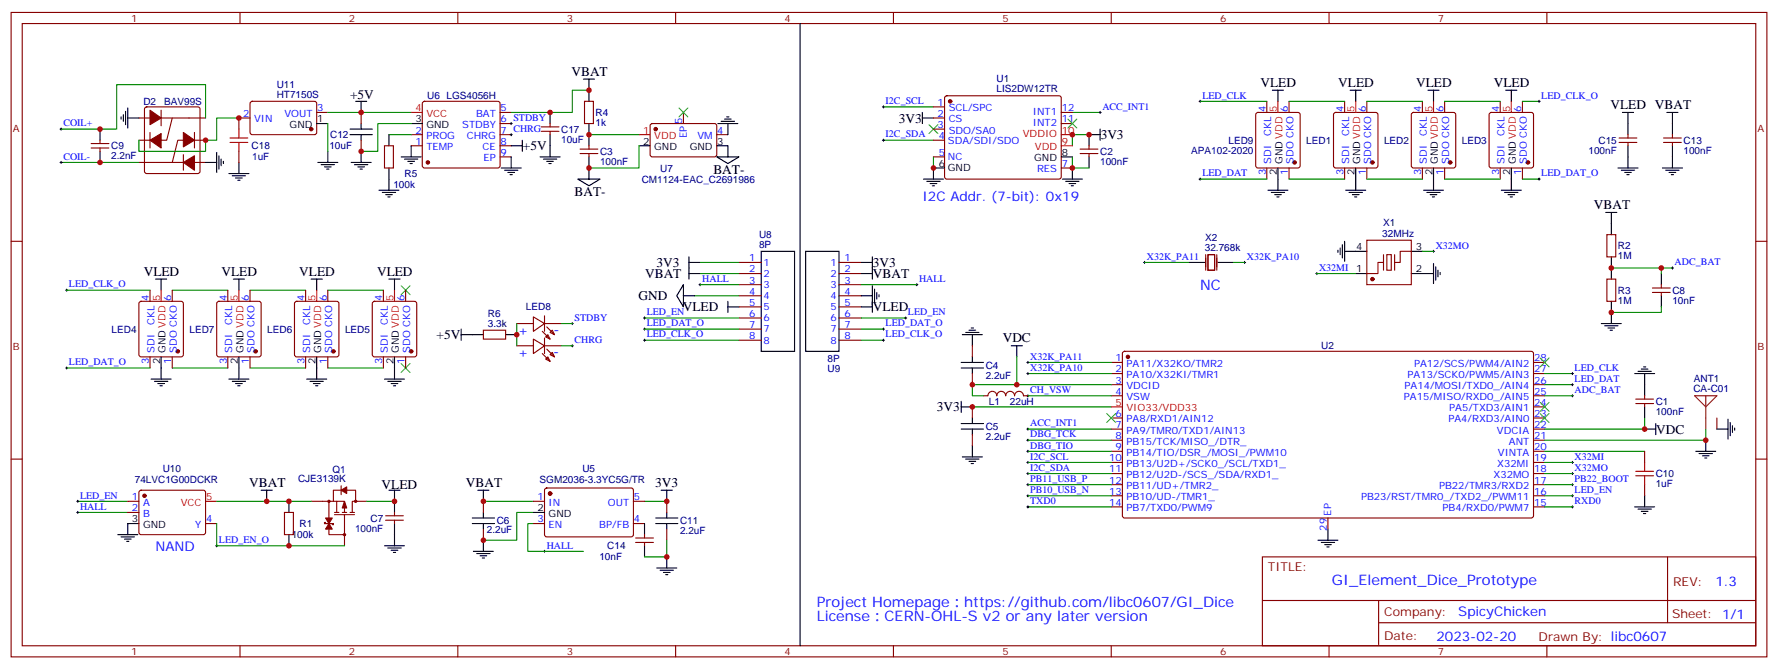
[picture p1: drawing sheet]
<svg xmlns="http://www.w3.org/2000/svg" width="564mm" height="212mm" viewBox="0 0 564 212" stroke-linecap="round" stroke-linejoin="round" font-family="sans-serif">
<g fill="none" stroke="#008700" stroke-width=".35">
<path d="M65.3 37.5v-10.6h-28.3v14.1h-17.6M75.8 37.5h-7v7h-3.5v3.5h-21.2v-3.5M104.1 35.7h26.4M104.1 39.2v8.8M130.5 39.2h-10.6v8.8h-5.2M187 28.6h-5.3v7.1h-19.4M280.5 33.9h15.8M340.4 35.7h8.8M381 32.2h21.2M409.2 32.2h17.7M433.9 32.2h17.7M458.6 32.2h17.6"/>
<path d="M483.3 32.2h5.3M19.4 51.6h24.7M123.5 42.8h7M187 42.8h15.8M202.8 46.3v7h-15.8M280.5 44.5h15.8M296.3 49.8v3.5M340.4 49.8v3.5h5.3M345.7 42.8h-5.3v3.5M381 56.9h21.2M409.2 56.9h17.7M433.9 56.9h17.7"/>
<path d="M458.6 56.9h17.6M483.3 56.9h5.3M451.6 79.8h3.5M21.2 92.1h26.4M54.7 92.1h17.6M79.4 92.1h17.6M104.1 92.1h17.6M220.5 93.9h14.1M222.2 83.3h12.4M222.2 86.9h12.4M222.2 90.4h12.4M273.4 90.4h17.6"/>
<path d="M363.4 83.3h14.1M391.6 83.3h3.5M418 86.9h12.4M511.5 85.1h15.9v1.8M527.4 97.4v1.8h-15.9M527.4 85.1h3.5M21.2 116.8h26.4M54.7 116.8h17.6M79.4 116.8h17.6M104.1 116.8h17.6M164 102.7v7.1M178.2 109.8h3.5"/>
<path d="M178.2 102.7h3.5M204.6 108h30M204.6 104.5h30M204.6 101h30M273.4 108h7.1M273.4 104.5h7.1M273.4 101h14.1M322.8 113.3v8.8M326.3 118.6h26.5M326.3 115.1h26.5M490.4 118.6h8.8M308.7 129.2h44.1"/>
<path d="M326.3 139.8h26.5M326.3 125.7h26.5M326.3 136.2h26.5M352.8 122.1h-44.1v3.6h3.5M490.4 125.7h8.8M490.4 122.1h8.8M522.1 132.7v3.5h-31.7M541.5 136.2v3.6h-51.1M24.7 159.2h15.9M68.8 159.2h30M116.4 159.2h8.8M153.5 159.2h15.8"/>
<path d="M204.6 159.2h7.1M326.3 153.9h26.5M326.3 157.4h26.5M326.3 146.8h26.5M326.3 150.4h26.5M326.3 143.3h26.5M490.4 153.9h8.8M490.4 157.4h8.8M490.4 146.8h8.8M490.4 150.4h8.8M490.4 143.3h31.7M24.7 162.7h15.9"/>
<path d="M68.8 166.2v7.1h40.6M169.3 166.2h-1.7v8.8h17.6M169.3 162.7h-5.3v8.8h-10.5M211.7 171.5v5.3h-7.1M326.3 160.9h26.5M490.4 160.9h8.8"/>
</g>
<g fill="none" stroke="#3c3" stroke-width=".35">
<path d="M215.5 34.3l2.9 2.8M218.4 34.3l-2.9 2.8M294.9 39.6l2.8 2.8M297.7 39.6l-2.8 2.8M339 37.8l2.8 2.8M341.8 37.8l-2.8 2.8M127.4 90.7l2.8 2.9M130.2 90.7l-2.8 2.9M127.4 115.4l2.8 2.9M130.2 115.4l-2.8 2.9M488.9 113.7l2.9 2.8M491.8 113.7l-2.9 2.8"/>
<path d="M351.4 131.3l2.8 2.8M354.2 131.3l-2.8 2.8M488.9 131.3l2.9 2.8M488.9 127.8l2.9 2.8M491.8 131.3l-2.9 2.8M491.8 127.8l-2.9 2.8"/>
</g>
<g fill="none" stroke="#000" stroke-width=".32">
<path d="M161.9 39.2h.7M162.3 38.9v.7M280.1 33.9h.7M280.5 33.6v.7M348.9 35.7h.7M349.2 35.3v.8M380.6 32.2h.8M381 31.8v.7M488.2 32.2h.7M488.6 31.8v.7M19 41h.8M19 51.6h.8"/>
<path d="M19.4 40.6v.7M19.4 51.2v.7M161.9 42.8h.7M162.3 42.4v.7M280.1 44.5h.7M280.5 44.2v.7M380.6 56.9h.8M381 56.5v.7M488.2 56.9h.7M488.6 56.5v.7M454.7 79.8h.7M455.1 79.4v.8"/>
<path d="M20.8 92.1h.7M21.2 91.8v.7M221.9 90.4h.7M222.2 90v.7M290.7 90.4h.7M291 90v.7M363 83.3h.7M363.4 83v.7M394.8 83.3h.7M395.1 83v.7M417.7 86.9h.7M418 86.5v.7"/>
<path d="M530.6 85.1h.7M530.9 84.7v.7M20.8 116.8h.7M21.2 116.5v.7M181.3 102.7h.7M181.3 109.8h.7M181.7 102.4v.7M181.7 109.4v.7M204.3 104.5h.7M204.3 101h.7M204.3 108h.7M204.6 100.6v.7"/>
<path d="M204.6 104.1v.7M204.6 107.7v.7M280.1 104.5h.7M280.1 108h.7M280.5 104.1v.7M280.5 107.7v.7M287.2 101h.7M287.5 100.6v.7M326 118.6h.7M326 115.1h.7M326.3 114.7v.7M326.3 118.3v.7"/>
<path d="M498.8 118.6h.7M499.2 118.3v.7M326 139.8h.7M326 125.7h.7M326 136.2h.7M326.3 125.3v.7M326.3 135.9v.7M326.3 139.4v.7M498.8 125.7h.7M498.8 122.1h.7M499.2 121.8v.7M499.2 125.3v.7"/>
<path d="M24.3 159.2h.7M24.7 158.8v.7M326 153.9h.7M326 157.4h.7M326 146.8h.7M326 150.4h.7M326 143.3h.7M326.3 142.9v.8M326.3 146.5v.7M326.3 150v.7M326.3 153.5v.7M326.3 157.1v.7"/>
<path d="M498.8 153.9h.7M498.8 157.4h.7M498.8 146.8h.7M498.8 150.4h.7M499.2 146.5v.7M499.2 150v.7M499.2 153.5v.7M499.2 157.1v.7M24.3 162.7h.7M24.7 162.3v.8M68.4 173.3h.7M68.8 172.9v.7"/>
<path d="M172.5 175h.7M172.9 174.7v.7M326 160.9h.7M326.3 160.6v.7M498.8 160.9h.7M499.2 160.6v.7"/>
</g>
<g fill="none" stroke="#000" stroke-width=".35">
<path d="M254 7.5v197.5M38.5 37.1v.7M39.2 36.4v2.1M39.9 35.3v4.3M40.6 37.5h3.5M40.6 34.3v6.3M100.5 39.2h3.6M112.9 32.2h3.5M114.7 32.2v3.5M114.7 39.2v1.8M130.5 39.2h3.6M174.6 35.7v3.5"/>
<path d="M185.2 25.1h3.5M187 25.1v7.1M187 39.2v7.1M227.9 39.2h6.3M229 38.5h4.2M230 37.8h2.1M230.7 37.1h.7M231.1 39.2v3.6M292.8 37.5h3.5M292.8 35.7v3.5M403.9 28.6h3.6M405.7 28.6v3.6"/>
<path d="M428.6 28.6h3.6M430.4 28.6v3.6M453.3 28.6h3.5M455.1 28.6v3.6M478 28.6h3.5M479.8 28.6v3.6M515.1 35.7h3.5M516.8 35.7v7.1M529.2 35.7h3.5M530.9 35.7v7.1M31.7 41v3.5M31.7 48v3.6"/>
<path d="M65.3 51.6h3.5M68.8 48.4v6.4M69.5 49.5v4.2M70.2 50.5v2.1M70.9 51.2v.7M72.7 55.1h6.3M73.7 55.8h4.3M74.8 56.5h2.1M75.5 57.2h.7M75.8 51.6v3.5M100.9 51.6h6.3M102 52.3h4.2"/>
<path d="M103 53h2.1M103.7 53.7h.7M104.1 48v3.6M111.1 42.8h7.1M111.1 41h7.1M111.5 51.6h6.3M112.5 52.3h4.3M113.6 53h2.1M114.3 53.7h.7M114.7 42.8v1.7M114.7 48v3.6M123.5 42.8v3.5"/>
<path d="M123.5 53.3v7.1M127.4 49.8h6.3M128.4 50.5h4.2M129.5 51.2h2.1M130.2 51.9h.7M130.5 46.3v3.5M159.1 53.3h6.4M160.2 54h4.2M161.2 54.8h2.1M161.9 55.5h.7M162.3 46.3h3.5M162.3 49.8v3.5"/>
<path d="M165.8 44.5v3.5M171.4 49.8h6.4M172.5 50.5h4.2M173.6 51.2h2.1M174.3 51.9h.7M174.6 42.8v7M183.4 56.9h7.1l-3.5 2.1zM187 49.8v7.1M202.8 46.3h3.6M227.5 49.8h7.1l-3.5 2.1zM227.5 46.3h3.6v3.5M293.2 56.9h6.3"/>
<path d="M294.2 57.6h4.2M295.3 58.3h2.1M296 59h.7M299.9 53.3h-3.6v3.6M336.9 49.8h3.5M337.3 56.9h6.3M338.3 57.6h4.2M339.4 58.3h2.1M340.1 59h.7M340.4 53.3v3.6M345.7 49.8v3.5M349.2 42.8h-3.5v3.5"/>
<path d="M349.2 41v3.5M405.7 53.3v7.1M430.4 53.3v7.1M455.1 53.3v7.1M479.8 53.3v7.1M513.6 53.3h6.4M514.7 54h4.2M515.8 54.8h2.1M516.5 55.5h.7M516.8 46.3v7M527.8 53.3h6.3M528.8 54h4.2"/>
<path d="M529.9 54.8h2.1M530.6 55.5h.7M530.9 46.3v7M120.3 60.4h6.3M121.4 61.1h4.2M122.4 61.8h2.1M123.1 62.5h.7M241.7 79.8h10.5v31.7h-10.5zM255.8 79.8h10.5v31.7h-10.5zM402.5 60.4h6.4M403.6 61.1h4.2M404.6 61.8h2.2"/>
<path d="M405.3 62.5h.7M424.7 79.4v.8M425.4 78.7v2.2M426.2 77.7v4.2M426.9 79.8h7M426.9 76.6v6.4M427.2 60.4h6.4M428.3 61.1h4.2M429.3 61.8h2.1M430 62.5h.7M448 79.8h3.6M451.9 60.4h6.4"/>
<path d="M453 61.1h4.2M454 61.8h2.1M454.7 62.5h.7M476.6 60.4h6.4M477.7 61.1h4.2M478.7 61.8h2.1M479.4 62.5h.7M509.8 67.5h3.5M511.5 67.5v7M49.4 88.6h3.5M51.2 88.6v3.5M74.1 88.6h3.5"/>
<path d="M75.8 88.6v3.5M98.8 88.6h3.5M100.5 88.6v3.5M123.5 88.6h3.5M125.2 88.6v3.5M217 90.4v7l-2.2-3.5zM217 93.9h3.5M218.7 83.3h3.5M218.7 86.9h3.5M218.7 81.6v7M231.1 97.4h3.5M231.1 95.7v3.5"/>
<path d="M273.4 83.3h3.5M273.4 86.9h3.5M273.4 97.4h3.5M273.4 93.9h3.5M276.9 81.6v7M276.9 90.7v8.5M277.6 91.8v4.2M278.3 92.9v2.1M279 93.6v.7M377.5 83.3h4.9M386.6 83.3h5M430.4 86.9h3.5"/>
<path d="M448 86.9h7.1M455.1 83.7v6.3M455.8 84.7v4.3M456.5 85.8v2.1M457.2 86.5v.7M511.5 81.6v7M511.5 95.7v7M527.4 86.9v3.5M527.4 93.9v3.5M51.2 113.3v7.1M75.8 113.3v7.1M100.5 113.3v7.1"/>
<path d="M125.2 113.3v7.1M146.4 106.3h7.1M146.4 104.5v3.5M160.5 106.3h3.5M305.2 116.8h7M305.2 115.1h7M305.5 106.3h6.4M306.6 105.6h4.2M307.6 104.8h2.1M308.3 104.1h.7M308.7 106.3v3.5M308.7 113.3v1.8"/>
<path d="M308.7 116.8v1.8M321 109.8h3.6M322.8 109.8v3.5M508.4 102.7h6.3M509.4 103.4h4.2M510.5 104.1h2.1M511.2 104.8h.7M518.9 118.6h6.4M520 117.9h4.2M521.1 117.2h2.1M521.8 116.5h.7M522.1 118.6v7.1"/>
<path d="M48 120.4h6.3M49 121.1h4.3M50.1 121.8h2.1M50.8 122.5h.7M72.7 120.4h6.3M73.7 121.1h4.3M74.8 121.8h2.1M75.5 122.5h.7M97.4 120.4h6.3M98.4 121.1h4.3M99.5 121.8h2.1M100.2 122.5h.7"/>
<path d="M122.1 120.4h6.3M123.1 121.1h4.3M124.2 121.8h2.1M124.9 122.5h.7M305.2 136.2h7M305.2 129.2h3.5M305.2 127.4v3.6M305.2 134.5h7M308.7 132.7v1.8M308.7 136.2v1.8M522.1 129.2v3.5M522.1 136.2h3.5"/>
<path d="M525.6 134.5v3.5M541.5 139.8v3.5M545 136.2h3.6M548.6 133.1v6.3M549.3 134.1v4.3M550 135.2v2.1M550.7 135.9v.7M82.9 155.6h3.5M84.7 155.6v3.6M91.7 159.2v3.5M123.5 155.6h3.5M125.2 155.6v7.1"/>
<path d="M151.7 155.6h3.5M153.5 155.6v3.6M209.9 155.6h3.5M211.7 155.6v3.6M305.5 145.1h6.4M306.6 145.8h4.2M307.6 146.5h2.1M308.3 147.2h.7M308.7 141.5v3.6M522.1 157.4v3.5M538.3 143.3h6.4M539.4 144h4.2"/>
<path d="M540.5 144.7h2.1M541.2 145.4h.7M37.4 169.8h6.3M38.5 170.5h4.2M39.5 171.2h2.1M40.2 171.9h.7M44.1 166.2h-3.5v3.6M91.7 169.8v3.5M122.1 173.3h6.3M123.1 174h4.3M124.2 174.7h2.1M124.9 175.4h.7"/>
<path d="M125.2 166.2v7.1M149.9 166.2h7.1M149.9 164.5h7.1M150.3 175h6.3M151.3 175.8h4.3M152.4 176.5h2.1M153.1 177.2h.7M153.5 162.7v1.8M153.5 166.2v1.8M153.5 171.5v3.5M169.3 162.7h3.6M204.6 166.2v3.6"/>
<path d="M204.6 173.3v3.5M208.1 166.2h7.1M208.1 164.5h7.1M211.7 162.7v1.8M211.7 166.2v1.8M211.7 176.8v3.5M418.4 171.5h6.3M419.5 172.2h4.2M420.5 172.9h2.1M421.2 173.6h.7M421.6 168v3.5M518.9 160.9h6.4"/>
<path d="M520 161.6h4.2M521.1 162.3h2.1M521.8 163.1h.7M208.5 180.3h6.3M209.5 181h4.3M210.6 181.8h2.1M211.3 182.5h.7"/>
</g>
<g fill="none" stroke="#870000" stroke-width=".35">
<path d="M3.5 4h557.4v204.6h-557.4zM7.1 7.5h550.3v197.5h-550.3zM76.2 4v3.5M145.3 4v3.5M214.5 4v3.5M283.6 4v3.5M352.8 4v3.5M421.9 4v3.5M491.1 4v3.5M44.1 37.5h5.3M46.1 34.1l.5-.2h16.2l.5 .2 .2 .5v19.8l-.2 .5-.5 .2h-16.2l-.5-.2-.2-.5v-19.8zM51.2 37.5h14.1"/>
<path d="M51.2 35v4.9M54.7 37.5l-1.8 7h-1.7M79.4 37.5h-3.6v3.5M79.6 32.4l.5-.2h20l.4 .7v9.4l-.7 .5-20-.1-.4-.6v-9.2zM100.5 35.7h3.6M114.7 35.7v3.5M134.3 32.4l.5-.2h23.2l.5 .2 .2 .5v19.7l-.2 .5-.5 .2h-23.2l-.5-.2-.2-.5v-19.7zM158.7 39.2h3.6M158.7 35.7h3.6M174.6 39.2v1.1M185.6 32.2h2.8v7h-2.8zM206.6 39.4l.5-.2 20 .1 .4 .6v9.5l-.7 .4-20-.1-.4-.6v-9.2z"/>
<path d="M217 35.7v3.5M296.3 33.9h3.6M296.3 37.5h3.6M300.1 30.6l.5-.2h35.6l.5 .2 .2 .5-.1 25.3-.6 .5-35.9-.1-.4-.6v-25.1zM336.9 39.2h3.5M336.9 35.7h3.5M398.9 35.9l.4-.2h12.7l.5 .2 .2 .5v16.2l-.2 .5-.5 .2h-12.7l-.5-.2-.2-.5v-16.2zM402.2 32.2v3.5M409.2 32.2v3.5M423.6 35.9l.4-.2h12.7l.5 .2 .2 .5v16.2l-.2 .5-.5 .2h-12.7l-.5-.2-.2-.5v-16.2zM426.9 32.2v3.5M433.9 32.2v3.5"/>
<path d="M448.3 35.9l.4-.2h12.7l.5 .2 .2 .5v16.2l-.2 .5-.5 .2h-12.7l-.5-.2-.2-.5v-16.2zM451.6 32.2v3.5M458.6 32.2v3.5M473 35.9l.4-.2h12.7l.5 .2 .2 .5v16.2l-.2 .5-.5 .2h-12.7l-.5-.2-.2-.5v-16.2zM476.2 32.2v3.5M483.3 32.2v3.5M28.9 47h5.7M28.9 45.6h5.7M31.7 44.5v1.1M31.7 47v1M44.1 44.5h5.3M44.1 51.6h14.1"/>
<path d="M47.6 42.1v4.9M58.2 49.1v4.9M58.6 44.5h-2.2l-1.7 7.1M60 44.5h5.3M60 51.6h5.3M61.7 42.1v4.9M75.8 48v3.6M114.7 44.5v3.5M122.1 46.3h2.8v7h-2.8zM130.5 42.8h3.6M130.5 46.3h3.6M158.7 49.8h3.6"/>
<path d="M158.7 42.8h3.6M158.7 46.3h3.6M171.8 41.7h5.6M171.8 40.3h5.6M174.6 41.7v1.1M184.1 48.8h5.7M184.1 47.3h5.7M187 46.3v1M187 48.8v1M227.5 42.8h3.6M296.3 41h3.6M296.3 44.5h3.6"/>
<path d="M296.3 49.8h3.6M336.9 53.3h3.5M342.9 48.8h5.6M342.9 47.3h5.6M345.7 46.3v1M345.7 48.8v1M402.2 53.3v3.6M409.2 53.3v3.6M426.9 53.3v3.6M433.9 53.3v3.6M451.6 53.3v3.6M458.6 53.3v3.6"/>
<path d="M476.2 53.3v3.6M483.3 53.3v3.6M514 45.2h5.6M514 43.8h5.6M516.8 42.8v1M516.8 45.2v1.1M528.1 45.2h5.7M528.1 43.8h5.7M530.9 42.8v1M530.9 45.2v1.1M3.5 76.6h3.6M433.9 76.3h14.1v14.1h-14.1z"/>
<path d="M448 79.8h-3.5v3.5h-1.8M510.1 74.5h2.8v7.1h-2.8zM557.4 76.6h3.5M44.3 95.9l.5-.2h12.7l.5 .2 .2 .5v16.2l-.2 .5-.5 .2h-12.7l-.5-.2-.2-.5v-16.2zM47.6 92.1v3.6M54.7 92.1v3.6M69 95.9l.5-.2h12.7l.5 .2 .2 .5v16.2l-.2 .5-.5 .2h-12.7l-.5-.2-.2-.5v-16.2zM72.3 92.1v3.6M79.4 92.1v3.6M93.7 95.9l.5-.2h12.7l.5 .2 .2 .5v16.2l-.2 .5-.5 .2h-12.7l-.5-.2-.2-.5v-16.2zM97 92.1v3.6M104.1 92.1v3.6"/>
<path d="M118.4 95.9l.5-.2h12.7l.5 .2 .2 .5v16.2l-.2 .5-.5 .2h-12.7l-.5-.2-.2-.5v-16.2zM121.7 92.1v3.6M128.8 92.1v3.6M234.6 83.3h7.1M234.6 86.9h7.1M234.6 90.4h7.1M234.6 93.9h7.1M234.6 97.4h7.1M266.3 83.3h7.1M266.3 86.9h7.1M266.3 90.4h7.1M266.3 93.9h7.1"/>
<path d="M266.3 97.4h7.1M382.8 80.9v4.9M383.5 80.9h2.1v4.9h-2.1zM386.3 80.9v4.9M439.2 83.3h-1.8v3.6h-3.5M440.3 80.9h1.4v4.9h-1.4zM510.1 88.6h2.8v7.1h-2.8zM524.6 92.9h5.6M524.6 91.4h5.6M527.4 90.4v1M527.4 92.9v1M47.6 113.3v3.5"/>
<path d="M54.7 113.3v3.5M72.3 113.3v3.5M79.4 113.3v3.5M97 113.3v3.5M104.1 113.3v3.5M121.7 113.3v3.5M128.8 113.3v3.5M153.5 104.8h7v2.9h-7zM164 109.8h5.3M164 102.7h5.3M169.3 107.7l3.6 2.1-3.6 2.5zM169.3 100.6l3.6 2.1-3.6 2.5z"/>
<path d="M172.2 112.3l2.4 2.4M172.2 105.2l2.4 2.5M172.9 109.8h5.3M172.9 100.3v4.9M172.9 107.3v5M172.9 102.7h5.3M173.2 114l.7-.7 .7 1.4zM173.2 107l.7-.7 .7 1.4zM173.6 110.8l2.4 2.5M173.6 103.8l2.4 2.5M174.6 112.6l.7-.7 .7 1.4zM174.6 105.6l.7-.8 .7 1.5z"/>
<path d="M234.6 101h7.1M234.6 104.5h7.1M234.6 108h7.1M266.3 101h7.1M266.3 104.5h7.1M266.3 108h7.1M308.7 109.8v3.5M308.7 118.6v3.5M352.8 115.1h3.5M352.8 118.6h3.5M356.5 111.8l.5-.3 129.4 .1 .4 .7v51.7l-.7 .5-129.4-.1-.4-.6v-51.5zM486.8 115.1h3.6"/>
<path d="M486.8 118.6h3.6M308.7 129.2v3.5M308.7 138v3.5M312.2 125.7h1.4a1.41 1.41 0 0 1 1.4-1.5 1.41 1.41 0 0 1 1.4 1.5 1.41 1.41 0 0 1 1.5-1.5 1.41 1.41 0 0 1 1.4 1.5 1.41 1.41 0 0 1 1.4-1.5 1.41 1.41 0 0 1 1.4 1.5 1.41 1.41 0 0 1 1.4-1.5 1.41 1.41 0 0 1 1.4 1.5h1.4M352.8 122.1h3.5M352.8 125.7h3.5M352.8 132.7h3.5M352.8 136.2h3.5M352.8 139.8h3.5M486.8 122.1h3.6M486.8 125.7h3.6M486.8 129.2h3.6"/>
<path d="M486.8 132.7h3.6M486.8 136.2h3.6M486.8 139.8h3.6M519.3 128.1h5.6M519.3 126.7h5.6M522.1 125.7v1M522.1 128.1v1.1M538 125.7h7M541.5 125.7v3.5M545 132.7v3.5M3.5 145.8h3.6M40.6 159.2h3.5"/>
<path d="M44.3 155.9l.5-.3 20 .1 .5 .7-.1 12.9-.6 .5-20.1-.1-.4-.6v-12.7zM98.8 159.2h7M104.4 159.2v10.6h5M106.9 159.2v3.5M108.3 155.6h-2.5v3.6h3.6v3.5M108.3 154.2v2.9M110.1 155.6h2.8v3.6h-1.1v3.5M112.9 159.2h3.5M153.5 159.2v3.5M169.3 159.2h3.6M173.1 155.1l.5-.2 27.1 .1 .4 .6-.1 14.4-.6 .5-27.1-.1-.4-.6v-14.2zM201.1 159.2h3.5"/>
<path d="M211.7 159.2v3.5M352.8 143.3h3.5M352.8 146.8h3.5M352.8 150.4h3.5M352.8 153.9h3.5M352.8 157.4h3.5M486.8 143.3h3.6M486.8 146.8h3.6M486.8 150.4h3.6M486.8 153.9h3.6M486.8 157.4h3.6M522.1 143.3v3.5"/>
<path d="M522.1 153.9v3.5M557.4 145.8h3.5M40.6 162.7h3.5M65.3 166.2h3.5M90.3 162.7h2.8v7.1h-2.8zM103.4 165.9h-.4v.3h2.8v.4h-.3M106.2 162.7h1.4M106.2 163.4h6.3M108.7 162.7h1.4M109.4 163.4v9.9M111.1 162.7h1.4M122.4 165.2h5.7"/>
<path d="M122.4 163.8h5.7M125.2 162.7v1.1M125.2 165.2v1M153.5 168v3.5M169.3 166.2h3.6M201.1 166.2h3.5M201.8 172.2h5.6M201.8 170.8h5.6M204.6 169.8v1M204.6 172.2v1.1M211.7 168v3.5M352.8 160.9h3.5"/>
<path d="M400.8 176.8h156.6v28.2h-156.6zM421.6 164.5v3.5M486.8 160.9h3.6M529.4 176.8v20.9M400.8 190.7h156.5M437.7 197.7h119.6M437.7 190.7v14.1M76.2 205v3.6M145.3 205v3.6M214.5 205v3.6M283.6 205v3.6M352.8 205v3.6"/>
<path d="M421.9 205v3.6M491.1 205v3.6"/>
<circle cx="104.4" cy="159.2" r=".35"/>
<circle cx="112.9" cy="159.2" r=".35"/>
<circle cx="109.4" cy="169.8" r=".35"/>
</g>
<g fill="#870000" stroke="#870000" stroke-width=".35">
<path d="M58.2 51.6l3.5-2.1v4.5z"/>
<path d="M58.2 42.1l3.5 2.4-3.5 2.1z"/>
<path d="M47.6 44.5l3.6-2.1v4.6z"/>
<path d="M47.6 35l3.6 2.5-3.6 2.1z"/>
<path d="M109.4 159.2l.7 2.1h-1.4z"/>
<path d="M108.3 155.6l1.8-1v2.1z"/>
<path d="M103.4 164.5h2.1l-1.1 1.7z"/>
<path d="M104.4 166.2l1.1 1.8h-2.1z"/>
<circle cx="301.6" cy="32.2" r=".53"/>
<circle cx="358.1" cy="113.3" r=".53"/>
<circle cx="435.7" cy="88.6" r=".53"/>
<circle cx="411" cy="51.6" r=".53"/>
<circle cx="435.7" cy="51.6" r=".53"/>
<circle cx="460.4" cy="51.6" r=".53"/>
<circle cx="485.1" cy="51.6" r=".53"/>
<circle cx="81.1" cy="111.5" r=".53"/>
<circle cx="105.8" cy="111.5" r=".53"/>
<circle cx="130.5" cy="111.5" r=".53"/>
<circle cx="56.4" cy="111.5" r=".53"/>
<circle cx="45.9" cy="157.4" r=".53"/>
<circle cx="208.1" cy="41" r=".53"/>
<circle cx="135.8" cy="51.6" r=".53"/>
<circle cx="98.8" cy="41" r=".53"/>
<circle cx="174.6" cy="156.7" r=".53"/>
</g>
<g fill="none" stroke="#f00" stroke-width=".35">
<path d="M130.5 35.7h3.6M405.7 32.2v3.5M430.4 32.2v3.5M455.1 32.2v3.5M479.8 32.2v3.5M202.8 42.8h3.6M336.9 46.3h3.5M336.9 42.8h3.5M51.2 92.1v3.6M75.8 92.1v3.6M100.5 92.1v3.6M125.2 92.1v3.6"/>
<path d="M352.8 129.2h3.5M65.3 159.2h3.5"/>
</g>
<path d="M439.2 80.9v4.9M442.7 80.9v4.9" fill="none" stroke="#871200" stroke-width=".35"/>
<path d="M73 45.2h5.7M73 43.8h5.7M75.8 41v2.8M75.8 45.2v2.8M519.3 151.1h5.6M519.3 149.6h5.6M522.1 146.8v2.8M522.1 151.1v2.8" fill="none" stroke="#a10000" stroke-width=".35"/>
<path d="M538 125.7l3.5 3.5M541.5 129.2v7M545 125.7l-3.5 3.5" fill="none" stroke="#8c2424" stroke-width=".35"/>
<g fill="#c00">
<circle cx="296.3" cy="53.3" r=".88"/>
<circle cx="340.4" cy="42.8" r=".88"/>
<circle cx="340.4" cy="53.3" r=".88"/>
<circle cx="322.8" cy="122.1" r=".88"/>
<circle cx="527.4" cy="85.1" r=".88"/>
<circle cx="345.7" cy="42.8" r=".88"/>
<circle cx="308.7" cy="122.1" r=".88"/>
<circle cx="308.7" cy="129.2" r=".88"/>
<circle cx="522.1" cy="136.2" r=".88"/>
<circle cx="511.5" cy="85.1" r=".88"/>
<circle cx="511.5" cy="99.2" r=".88"/>
<circle cx="187" cy="42.8" r=".88"/>
<circle cx="114.7" cy="35.7" r=".88"/>
<circle cx="114.7" cy="48" r=".88"/>
<circle cx="174.6" cy="35.7" r=".88"/>
<circle cx="187" cy="28.6" r=".88"/>
<circle cx="153.5" cy="159.2" r=".88"/>
<circle cx="153.5" cy="171.5" r=".88"/>
<circle cx="211.7" cy="159.2" r=".88"/>
<circle cx="75.8" cy="37.5" r=".88"/>
<circle cx="65.3" cy="44.5" r=".88"/>
<circle cx="31.8" cy="51.6" r=".88"/>
<circle cx="31.8" cy="41" r=".88"/>
<circle cx="541.5" cy="139.8" r=".88"/>
<circle cx="125.2" cy="159.2" r=".88"/>
<circle cx="211.7" cy="176.8" r=".88"/>
<circle cx="164" cy="106.3" r=".88"/>
<circle cx="187" cy="53.3" r=".88"/>
<circle cx="91.7" cy="159.2" r=".88"/>
<circle cx="84.7" cy="159.2" r=".88"/>
<circle cx="91.7" cy="173.3" r=".88"/>
</g>
<g font-size="4.6" fill="#00f">
<text x="381" y="92.1">NC</text>
<text x="422.8" y="185.8">GI_Element_Dice_Prototype</text>
<text x="259.3" y="192.7">Project Homepage：https://github.com/libc0607/GI_Dice</text>
<text x="259.3" y="197.3">License：CERN-OHL-S v2 or any later version</text>
</g>
<g font-size="4.2">
<text x="181.4" y="24">VBAT</text>
<text x="400.2" y="27.5">VLED</text>
<text x="424.9" y="27.5">VLED</text>
<text x="449.6" y="27.5">VLED</text>
<text x="474.2" y="27.5">VLED</text>
<text x="111.1" y="31.5">+5V</text>
<text x="511.3" y="34.6">VLED VBAT</text>
<text x="285.3" y="38.9">3V3</text>
<text x="166" y="47.7">+5V</text>
<text x="349.4" y="44.2">3V3</text>
<text x="226.5" y="55.1">BAT-</text>
<text x="182.4" y="62.2">BAT-</text>
<text x="506" y="66.4">VBAT</text>
<text x="45.6" y="87.5">VLED</text>
<text x="70.3" y="87.5">VLED</text>
<text x="95" y="87.5">VLED</text>
<text x="119.7" y="87.5">VLED</text>
<text x="204.8" y="88.3">VBAT</text>
<text x="208.4" y="84.8">3V3</text>
<text x="277.1" y="84.8">3V3</text>
<text x="277.1" y="88.3">VBAT</text>
<text x="202.7" y="95.3">GND</text>
<text x="216.8" y="98.8">VLED</text>
<text x="277.1" y="98.9">VLED</text>
<text x="138.6" y="107.7">+5V</text>
<text x="318.3" y="108.7">VDC</text>
<text x="297.4" y="130.6">3V3</text>
<text x="525.8" y="137.7">VDC</text>
<text x="79.1" y="154.6">VBAT</text>
<text x="121.2" y="155.3">VLED</text>
<text x="147.9" y="154.6">VBAT</text>
<text x="208" y="154.6">3V3</text>
</g>
<g font-size="4.2" fill="#00f">
<text x="292.8" y="63.9">I2C Addr. (7-bit): 0x19</text>
<text x="164.4" y="106.4">+</text>
<text x="175.7" y="106">-</text>
<text x="164.4" y="113.4">+</text>
<text x="175.7" y="113">-</text>
<text x="49.4" y="175">NAND</text>
<text x="544.6" y="186.1">1.3</text>
<text x="462.9" y="195.6">SpicyChicken</text>
<text x="456" y="203.4">2023-02-20</text>
</g>
<g font-size="3.9" fill="#800">
<text x="402.5" y="181.4">TITLE:</text>
<text x="531.1" y="186.1">REV:</text>
<text x="439.4" y="195.6">Company:</text>
<text x="530.8" y="196.2">Sheet: 1/1</text>
<text x="439.4" y="203.3">Date:</text>
<text x="488.5" y="203.4">Drawn By: libc0607</text>
</g>
<g font-size="3.2" fill="#800">
<text x="41.6" y="6.9">1</text>
<text x="110.8" y="6.9">2</text>
<text x="179.9" y="6.9">3</text>
<text x="249.1" y="6.9">4</text>
<text x="318.2" y="6.9">5</text>
<text x="387.3" y="6.9">6</text>
<text x="456.5" y="6.9">7</text>
<text x="4.1" y="42.1">A</text>
<text x="557.9" y="42.1">A</text>
<text x="4.1" y="111.2">B</text>
<text x="557.9" y="111.2">B</text>
<text x="41.6" y="208">1</text>
<text x="110.8" y="208">2</text>
<text x="179.9" y="208">3</text>
<text x="249.1" y="208">4</text>
<text x="318.2" y="208">5</text>
<text x="387.3" y="208">6</text>
<text x="456.5" y="208">7</text>
</g>
<g font-size="3.2" fill="#000080">
<text x="87.9" y="27.9">U11</text>
<text x="316.3" y="29.2">LIS2DW12TR</text>
<text x="316.3" y="26">U1</text>
<text x="45.5" y="33.3">D2</text>
<text x="52.1" y="33.3">BAV99S</text>
<text x="87.9" y="31.1">HT7150S</text>
<text x="135.6" y="31.6">U6 LGS4056H</text>
<text x="189.1" y="40">1k</text>
<text x="189.1" y="36.8">R4</text>
<text x="35.3" y="47.4">C9</text>
<text x="79.9" y="47.4">C18</text>
<text x="104.6" y="47.5">10uF</text>
<text x="104.8" y="43.9">C12</text>
<text x="178.2" y="45.3">10uF</text>
<text x="178.2" y="42.1">C17</text>
<text x="390" y="45.7">LED9</text>
<text x="414.7" y="45.7">LED1</text>
<text x="439.4" y="45.7">LED2</text>
<text x="464.1" y="45.7">LED3</text>
<text x="507.5" y="45.7">C15</text>
<text x="534.5" y="45.7">C13</text>
<text x="35.3" y="50.6">2.2nF</text>
<text x="80.1" y="50.9">1uF</text>
<text x="190.5" y="52.4">100nF</text>
<text x="190.5" y="49.2">C3</text>
<text x="349.2" y="52.4">100nF</text>
<text x="349.3" y="49.2">C2</text>
<text x="378.2" y="48.8">APA102-2020</text>
<text x="504.3" y="48.9">100nF</text>
<text x="534.5" y="48.9">100nF</text>
<text x="124.9" y="59.7">100k</text>
<text x="128.4" y="56.2">R5</text>
<text x="203.7" y="58">CM1124-EAC_C2691986</text>
<text x="209.6" y="54.5">U7</text>
<text x="439.1" y="71.9">X1</text>
<text x="241" y="75.6">U8</text>
<text x="382.6" y="76.6">X2</text>
<text x="438.8" y="75.1">32MHz</text>
<text x="241" y="78.7">8P</text>
<text x="382.5" y="79.8">32.768k</text>
<text x="513.6" y="82.3">1M</text>
<text x="513.6" y="79.2">R2</text>
<text x="513.6" y="93.3">R3</text>
<text x="530.9" y="93.3">C8</text>
<text x="154.9" y="100.6">R6</text>
<text x="167" y="98.6">LED8</text>
<text x="513.6" y="96.4">1M</text>
<text x="530.9" y="96.5">10nF</text>
<text x="35.4" y="105.7">LED4</text>
<text x="60.1" y="105.7">LED7</text>
<text x="84.8" y="105.7">LED6</text>
<text x="109.5" y="105.7">LED5</text>
<text x="154.9" y="103.8">3.3k</text>
<text x="419.5" y="110.9">U2</text>
<text x="262.7" y="115.1">8P</text>
<text x="262.7" y="118.2">U9</text>
<text x="312.9" y="117.1">C4</text>
<text x="312.9" y="120.3">2.2uF</text>
<text x="537.6" y="124.6">CA-C01</text>
<text x="537.7" y="121.4">ANT1</text>
<text x="313.9" y="128.5">L1</text>
<text x="320.6" y="128.5">22uH</text>
<text x="525.6" y="131.8">100nF</text>
<text x="525.6" y="128.6">C1</text>
<text x="312.9" y="136.5">C5</text>
<text x="312.9" y="139.7">2.2uF</text>
<text x="51.7" y="149.7">U10</text>
<text x="184.9" y="149.7">U5</text>
<text x="42.8" y="153.2">74LVC1G00DCKR</text>
<text x="94.6" y="153.2">CJE3139K</text>
<text x="105.6" y="150">Q1</text>
<text x="171.3" y="153.2">SGM2036-3.3YC5G/TR</text>
<text x="525.6" y="154.7">1uF</text>
<text x="525.6" y="151.5">C10</text>
<text x="95.1" y="167.4">R1</text>
<text x="117.6" y="165.6">C7</text>
<text x="157.7" y="166.5">C6</text>
<text x="215.9" y="166.5">C11</text>
<text x="92.6" y="170.9">100k</text>
<text x="112.7" y="168.8">100nF</text>
<text x="154.5" y="169.1">2.2uF</text>
<text x="215.9" y="169.6">2.2uF</text>
<text x="190.3" y="178">10nF</text>
<text x="192.8" y="174.4">C14</text>
</g>
<g font-size="3.2" fill="#00f">
<text x="100.7" y="35.3">3</text>
<text x="158.9" y="35.3">5</text>
<text x="281.2" y="33.1">I2C_SCL</text>
<text x="297.7" y="33.6">1</text>
<text x="301.2" y="35.3">SCL/SPC</text>
<text x="337.1" y="35.3">12</text>
<text x="350" y="34.8">ACC_INT1</text>
<text x="381.7" y="31.3">LED_CLK</text>
<text x="401.8" y="35.5" transform="rotate(-90 401.8 35.5)">4</text>
<text x="408.9" y="35.5" transform="rotate(-90 408.9 35.5)">6</text>
<text x="426.5" y="35.5" transform="rotate(-90 426.5 35.5)">4</text>
<text x="433.6" y="35.5" transform="rotate(-90 433.6 35.5)">6</text>
<text x="451.2" y="35.5" transform="rotate(-90 451.2 35.5)">4</text>
<text x="458.3" y="35.5" transform="rotate(-90 458.3 35.5)">6</text>
<text x="475.9" y="35.5" transform="rotate(-90 475.9 35.5)">4</text>
<text x="483" y="35.5" transform="rotate(-90 483 35.5)">6</text>
<text x="489.3" y="31.3">LED_CLK_O</text>
<text x="20.1" y="40.1">COIL+</text>
<text x="77.2" y="37.1">2</text>
<text x="80.7" y="38.9">VIN</text>
<text x="90.3" y="37.1">VOUT</text>
<text x="146.7" y="40.6">STDBY</text>
<text x="151.1" y="37.1">BAT</text>
<text x="158.9" y="38.9">6 STDBY</text>
<text x="216.6" y="39.2" transform="rotate(-90 216.6 39.2)">5</text>
<text x="297.7" y="37.1">2</text>
<text x="297.7" y="40.6">3</text>
<text x="301.2" y="38.9">CS</text>
<text x="327.9" y="39.9">INT2</text>
<text x="327.9" y="36.4">INT1</text>
<text x="337.1" y="38.9">11</text>
<text x="131.9" y="45.9">1</text>
<text x="131.9" y="42.4">2</text>
<text x="135.4" y="47.7">TEMP</text>
<text x="135.4" y="44.2">PROG</text>
<text x="148.2" y="44.2">CHRG</text>
<text x="153.2" y="47.7">CE</text>
<text x="158.9" y="42.4">7 CHRG</text>
<text x="158.9" y="45.9">8</text>
<text x="218" y="43.9" transform="rotate(-90 218 43.9)">EP</text>
<text x="221.4" y="44.2">VM</text>
<text x="227.7" y="42.4">4</text>
<text x="281.2" y="43.6">I2C_SDA</text>
<text x="298" y="44.2">4</text>
<text x="300.9" y="45.6">SDA/SDI/SDO</text>
<text x="301.2" y="42.4">SDO/SA0</text>
<text x="403.6" y="43.2" transform="rotate(-90 403.6 43.2)">CKL</text>
<text x="428.3" y="43.2" transform="rotate(-90 428.3 43.2)">CKL</text>
<text x="453" y="43.2" transform="rotate(-90 453 43.2)">CKL</text>
<text x="477.7" y="43.2" transform="rotate(-90 477.7 43.2)">CKL</text>
<text x="20.1" y="50.7">COIL-</text>
<text x="153.5" y="51.2">EP</text>
<text x="158.9" y="49.5">9</text>
<text x="298" y="49.5">5</text>
<text x="300.9" y="50.9">NC</text>
<text x="337.1" y="53">7</text>
<text x="403.6" y="52" transform="rotate(-90 403.6 52)">SDI</text>
<text x="410.6" y="52" transform="rotate(-90 410.6 52)">SDO CKO</text>
<text x="428.3" y="52" transform="rotate(-90 428.3 52)">SDI</text>
<text x="435.3" y="52" transform="rotate(-90 435.3 52)">SDO CKO</text>
<text x="453" y="52" transform="rotate(-90 453 52)">SDI</text>
<text x="460" y="52" transform="rotate(-90 460 52)">SDO CKO</text>
<text x="477.7" y="52" transform="rotate(-90 477.7 52)">SDI</text>
<text x="484.7" y="52" transform="rotate(-90 484.7 52)">SDO CKO</text>
<text x="329.2" y="54.8">RES</text>
<text x="381.7" y="56">LED_DAT</text>
<text x="401.8" y="55.5" transform="rotate(-90 401.8 55.5)">3</text>
<text x="408.9" y="55.5" transform="rotate(-90 408.9 55.5)">1</text>
<text x="426.5" y="55.5" transform="rotate(-90 426.5 55.5)">3</text>
<text x="433.6" y="55.5" transform="rotate(-90 433.6 55.5)">1</text>
<text x="451.2" y="55.5" transform="rotate(-90 451.2 55.5)">3</text>
<text x="458.3" y="55.5" transform="rotate(-90 458.3 55.5)">1</text>
<text x="475.9" y="55.5" transform="rotate(-90 475.9 55.5)">3</text>
<text x="483" y="55.5" transform="rotate(-90 483 55.5)">1</text>
<text x="489.3" y="56">LED_DAT_O</text>
<text x="237.9" y="83">1</text>
<text x="268.1" y="83">1</text>
<text x="364.1" y="82.4">X32K_PA11</text>
<text x="395.8" y="82.4">X32K_PA10</text>
<text x="455.8" y="78.9">X32MO</text>
<text x="223" y="89.5">HALL</text>
<text x="237.9" y="86.5">2</text>
<text x="242.4" y="84.4">1</text>
<text x="242.4" y="87.9">2</text>
<text x="263.6" y="84.4">1</text>
<text x="263.6" y="87.9">2</text>
<text x="268.1" y="86.5">2</text>
<text x="291.7" y="89.5">HALL</text>
<text x="418.7" y="86">X32MI</text>
<text x="531.6" y="84.2">ADC_BAT</text>
<text x="21.9" y="91.3">LED_CLK_O</text>
<text x="47.3" y="95.5" transform="rotate(-90 47.3 95.5)">4</text>
<text x="54.3" y="95.5" transform="rotate(-90 54.3 95.5)">6</text>
<text x="72" y="95.5" transform="rotate(-90 72 95.5)">4</text>
<text x="79" y="95.5" transform="rotate(-90 79 95.5)">6</text>
<text x="96.7" y="95.5" transform="rotate(-90 96.7 95.5)">4</text>
<text x="103.7" y="95.5" transform="rotate(-90 103.7 95.5)">6</text>
<text x="121.4" y="95.5" transform="rotate(-90 121.4 95.5)">4</text>
<text x="128.4" y="95.5" transform="rotate(-90 128.4 95.5)">6</text>
<text x="237.9" y="90">3</text>
<text x="237.9" y="93.6">4</text>
<text x="242.4" y="91.4">3</text>
<text x="242.4" y="95">4</text>
<text x="263.6" y="91.4">3</text>
<text x="263.6" y="95">4</text>
<text x="268.1" y="90">3</text>
<text x="268.1" y="93.6">4</text>
<text x="182.4" y="101.8">STDBY</text>
<text x="205.3" y="100.1">LED_EN</text>
<text x="237.9" y="97.1">5</text>
<text x="237.9" y="100.6">6</text>
<text x="242.4" y="98.5">5</text>
<text x="263.6" y="98.5">5</text>
<text x="268.1" y="97.1">5</text>
<text x="268.1" y="100.6">6</text>
<text x="288.2" y="100.1">LED_EN</text>
<text x="49" y="103.2" transform="rotate(-90 49 103.2)">CKL</text>
<text x="73.7" y="103.2" transform="rotate(-90 73.7 103.2)">CKL</text>
<text x="98.4" y="103.2" transform="rotate(-90 98.4 103.2)">CKL</text>
<text x="123.1" y="103.2" transform="rotate(-90 123.1 103.2)">CKL</text>
<text x="205.3" y="103.6">LED_DAT_O</text>
<text x="205.3" y="107.1">LED_CLK_O</text>
<text x="237.9" y="104.1">7</text>
<text x="237.9" y="107.7">8</text>
<text x="242.4" y="102">6</text>
<text x="242.4" y="105.6">7</text>
<text x="263.6" y="102">6</text>
<text x="263.6" y="105.6">7</text>
<text x="268.1" y="104.1">7</text>
<text x="268.1" y="107.7">8</text>
<text x="281.2" y="103.6">LED_DAT_O</text>
<text x="281.2" y="107.1">LED_CLK_O</text>
<text x="49" y="112" transform="rotate(-90 49 112)">SDI</text>
<text x="56.1" y="112" transform="rotate(-90 56.1 112)">SDO CKO</text>
<text x="73.7" y="112" transform="rotate(-90 73.7 112)">SDI</text>
<text x="80.8" y="112" transform="rotate(-90 80.8 112)">SDO CKO</text>
<text x="98.4" y="112" transform="rotate(-90 98.4 112)">SDI</text>
<text x="105.5" y="112" transform="rotate(-90 105.5 112)">SDO CKO</text>
<text x="123.1" y="112" transform="rotate(-90 123.1 112)">SDI</text>
<text x="130.2" y="112" transform="rotate(-90 130.2 112)">SDO CKO</text>
<text x="182.4" y="108.9">CHRG</text>
<text x="242.4" y="109.1">8</text>
<text x="263.6" y="109.1">8</text>
<text x="21.9" y="116">LED_DAT_O</text>
<text x="47.3" y="115.5" transform="rotate(-90 47.3 115.5)">3</text>
<text x="54.3" y="115.5" transform="rotate(-90 54.3 115.5)">1</text>
<text x="72" y="115.5" transform="rotate(-90 72 115.5)">3</text>
<text x="79" y="115.5" transform="rotate(-90 79 115.5)">1</text>
<text x="96.7" y="115.5" transform="rotate(-90 96.7 115.5)">3</text>
<text x="103.7" y="115.5" transform="rotate(-90 103.7 115.5)">1</text>
<text x="121.4" y="115.5" transform="rotate(-90 121.4 115.5)">3</text>
<text x="128.4" y="115.5" transform="rotate(-90 128.4 115.5)">1</text>
<text x="327" y="117.7">X32K_PA10</text>
<text x="327" y="114.2">X32K_PA11</text>
<text x="354.1" y="118.3">2</text>
<text x="354.1" y="114.7">1</text>
<text x="357.6" y="116.5">PA11/X32KO/TMR2</text>
<text x="448.9" y="116.5">PA12/SCS/PWM4/AIN2</text>
<text x="487" y="114.7">28</text>
<text x="487" y="118.3">27</text>
<text x="499.9" y="117.7">LED_CLK</text>
<text x="327" y="124.8">CH_VSW</text>
<text x="354.1" y="125.3">4</text>
<text x="354.1" y="121.8">3</text>
<text x="357.6" y="123.5">VDCID</text>
<text x="357.6" y="120">PA10/X32KI/TMR1</text>
<text x="445.9" y="123.5">PA14/MOSI/TXD0_/AIN4</text>
<text x="446.9" y="120">PA13/SCK0/PWM5/AIN3</text>
<text x="487" y="121.8">26</text>
<text x="487" y="125.3">25</text>
<text x="499.9" y="124.8">ADC_BAT</text>
<text x="499.9" y="121.2">LED_DAT</text>
<text x="357.6" y="127.1">VSW</text>
<text x="445.7" y="127.1">PA15/MISO/RXD0_/AIN5</text>
<text x="460.1" y="130.6">PA5/TXD3/AIN1</text>
<text x="487" y="128.8">24</text>
<text x="327" y="135.4">ACC_INT1</text>
<text x="354.1" y="135.9">7</text>
<text x="354.1" y="132.4">6</text>
<text x="357.6" y="137.7">PA9/TMR0/TXD1/AIN13</text>
<text x="357.6" y="134.1">PA8/RXD1/AIN12</text>
<text x="459.8" y="134.1">PA4/RXD3/AIN0</text>
<text x="475.2" y="137.7">VDCIA</text>
<text x="487" y="132.4">23</text>
<text x="487" y="135.9">22</text>
<text x="327" y="138.9">DBG_TCK</text>
<text x="327" y="142.4">DBG_TIO</text>
<text x="354.1" y="142.9">9</text>
<text x="354.1" y="139.4">8</text>
<text x="357.6" y="141.2">PB15/TCK/MISO_/DTR_</text>
<text x="479" y="141.2">ANT</text>
<text x="487" y="139.4">21</text>
<text x="487" y="142.9">20</text>
<text x="327" y="145.9">I2C_SCL</text>
<text x="327" y="149.5">I2C_SDA</text>
<text x="352.1" y="146.5">10</text>
<text x="357.6" y="148.2">PB13/U2D+/SCK0_/SCL/TXD1_</text>
<text x="357.6" y="144.7">PB14/TIO/DSR_/MOSI_/PWM10</text>
<text x="475.3" y="148.2">X32MI</text>
<text x="475.5" y="144.7">VINTA</text>
<text x="487" y="146.5">19</text>
<text x="499.9" y="145.9">X32MI</text>
<text x="499.9" y="149.5">X32MO</text>
<text x="327" y="153">PB11_USB_P</text>
<text x="352.1" y="153.5">12</text>
<text x="352.1" y="150">11</text>
<text x="357.6" y="155.3">PB11/UD+/TMR2_</text>
<text x="357.6" y="151.8">PB12/U2D-/SCS_/SDA/RXD1_</text>
<text x="456.8" y="155.3">PB22/TMR3/RXD2</text>
<text x="474.1" y="151.8">X32MO</text>
<text x="487" y="150">18</text>
<text x="487" y="153.5">17</text>
<text x="499.9" y="153">PB22_BOOT</text>
<text x="25.4" y="158.3">LED_EN</text>
<text x="25.4" y="161.8">HALL</text>
<text x="41.9" y="158.8">1</text>
<text x="45.4" y="160.6">A</text>
<text x="170.7" y="158.8">1</text>
<text x="174.2" y="160.6">IN</text>
<text x="193" y="160.6">OUT</text>
<text x="201.3" y="158.8">5</text>
<text x="327" y="156.5">PB10_USB_N</text>
<text x="327" y="160.1">TXD0</text>
<text x="352.1" y="160.6">14</text>
<text x="352.1" y="157.1">13</text>
<text x="357.6" y="158.8">PB10/UD-/TMR1_</text>
<text x="432.1" y="158.8">PB23/RST/TMR0_/TXD2_/PWM11</text>
<text x="487" y="157.1">16</text>
<text x="487" y="160.6">15</text>
<text x="499.9" y="156.5">LED_EN</text>
<text x="499.9" y="160.1">RXD0</text>
<text x="41.9" y="162.3">2</text>
<text x="45.4" y="164.1">B</text>
<text x="62" y="167.6">Y</text>
<text x="65.4" y="165.9">4</text>
<text x="170.7" y="165.9">3</text>
<text x="174.2" y="167.6">EN</text>
<text x="190.2" y="167.6">BP/FB</text>
<text x="201.3" y="165.9">4</text>
<text x="357.6" y="162.3">PB7/TXD0/PWM9</text>
<text x="422.6" y="163.8" transform="rotate(-90 422.6 163.8)">EP</text>
<text x="458" y="162.3">PB4/RXD0/PWM7</text>
<text x="69.5" y="172.4">LED_EN_O</text>
<text x="421.2" y="168.5" transform="rotate(-90 421.2 168.5)">29</text>
<text x="173.6" y="174.2">HALL</text>
</g>
<g font-size="3.2" fill="#f00">
<text x="131.9" y="35.3">4</text>
<text x="405.3" y="35.5" transform="rotate(-90 405.3 35.5)">5</text>
<text x="430" y="35.5" transform="rotate(-90 430 35.5)">5</text>
<text x="454.7" y="35.5" transform="rotate(-90 454.7 35.5)">5</text>
<text x="479.4" y="35.5" transform="rotate(-90 479.4 35.5)">5</text>
<text x="135.4" y="37.1">VCC</text>
<text x="204.2" y="42.4">1</text>
<text x="207.7" y="44.2">VDD</text>
<text x="324.7" y="43.5">VDDIO</text>
<text x="328.5" y="47.7">VDD</text>
<text x="337.1" y="45.9">9</text>
<text x="337.1" y="42.4">10</text>
<text x="50.8" y="95.5" transform="rotate(-90 50.8 95.5)">5</text>
<text x="75.5" y="95.5" transform="rotate(-90 75.5 95.5)">5</text>
<text x="100.2" y="95.5" transform="rotate(-90 100.2 95.5)">5</text>
<text x="124.9" y="95.5" transform="rotate(-90 124.9 95.5)">5</text>
<text x="354.1" y="128.8">5</text>
<text x="357.6" y="130.6">VIO33/VDD33</text>
<text x="57.4" y="160.6">VCC</text>
<text x="65.4" y="158.8">5</text>
</g>
<g font-size="3.2">
<text x="92" y="40.6">GND</text>
<text x="100.7" y="38.9">1</text>
<text x="131.9" y="38.9">3</text>
<text x="135.4" y="40.6">GND</text>
<text x="204.2" y="45.9">2</text>
<text x="207.7" y="47.7">GND</text>
<text x="219" y="47.7">GND</text>
<text x="227.7" y="45.9">3</text>
<text x="298" y="53">6</text>
<text x="328.3" y="51.2">GND</text>
<text x="337.1" y="49.5">8</text>
<text x="407.1" y="52" transform="rotate(-90 407.1 52)">GND VDD</text>
<text x="431.8" y="52" transform="rotate(-90 431.8 52)">GND VDD</text>
<text x="456.5" y="52" transform="rotate(-90 456.5 52)">GND VDD</text>
<text x="481.2" y="52" transform="rotate(-90 481.2 52)">GND VDD</text>
<text x="300.9" y="54.4">GND</text>
<text x="405.3" y="55.5" transform="rotate(-90 405.3 55.5)">2</text>
<text x="430" y="55.5" transform="rotate(-90 430 55.5)">2</text>
<text x="454.7" y="55.5" transform="rotate(-90 454.7 55.5)">2</text>
<text x="479.4" y="55.5" transform="rotate(-90 479.4 55.5)">2</text>
<text x="430.5" y="79.4">4</text>
<text x="449.4" y="79.4">3</text>
<text x="430.5" y="86.5">1</text>
<text x="449.4" y="86.5">2</text>
<text x="52.6" y="112" transform="rotate(-90 52.6 112)">GND VDD</text>
<text x="77.3" y="112" transform="rotate(-90 77.3 112)">GND VDD</text>
<text x="102" y="112" transform="rotate(-90 102 112)">GND VDD</text>
<text x="126.6" y="112" transform="rotate(-90 126.6 112)">GND VDD</text>
<text x="50.8" y="115.5" transform="rotate(-90 50.8 115.5)">2</text>
<text x="75.5" y="115.5" transform="rotate(-90 75.5 115.5)">2</text>
<text x="100.2" y="115.5" transform="rotate(-90 100.2 115.5)">2</text>
<text x="124.9" y="115.5" transform="rotate(-90 124.9 115.5)">2</text>
<text x="41.9" y="165.9">3</text>
<text x="45.4" y="167.6">GND</text>
<text x="170.7" y="162.3">2</text>
<text x="174.2" y="164.1">GND</text>
</g>
</svg>
